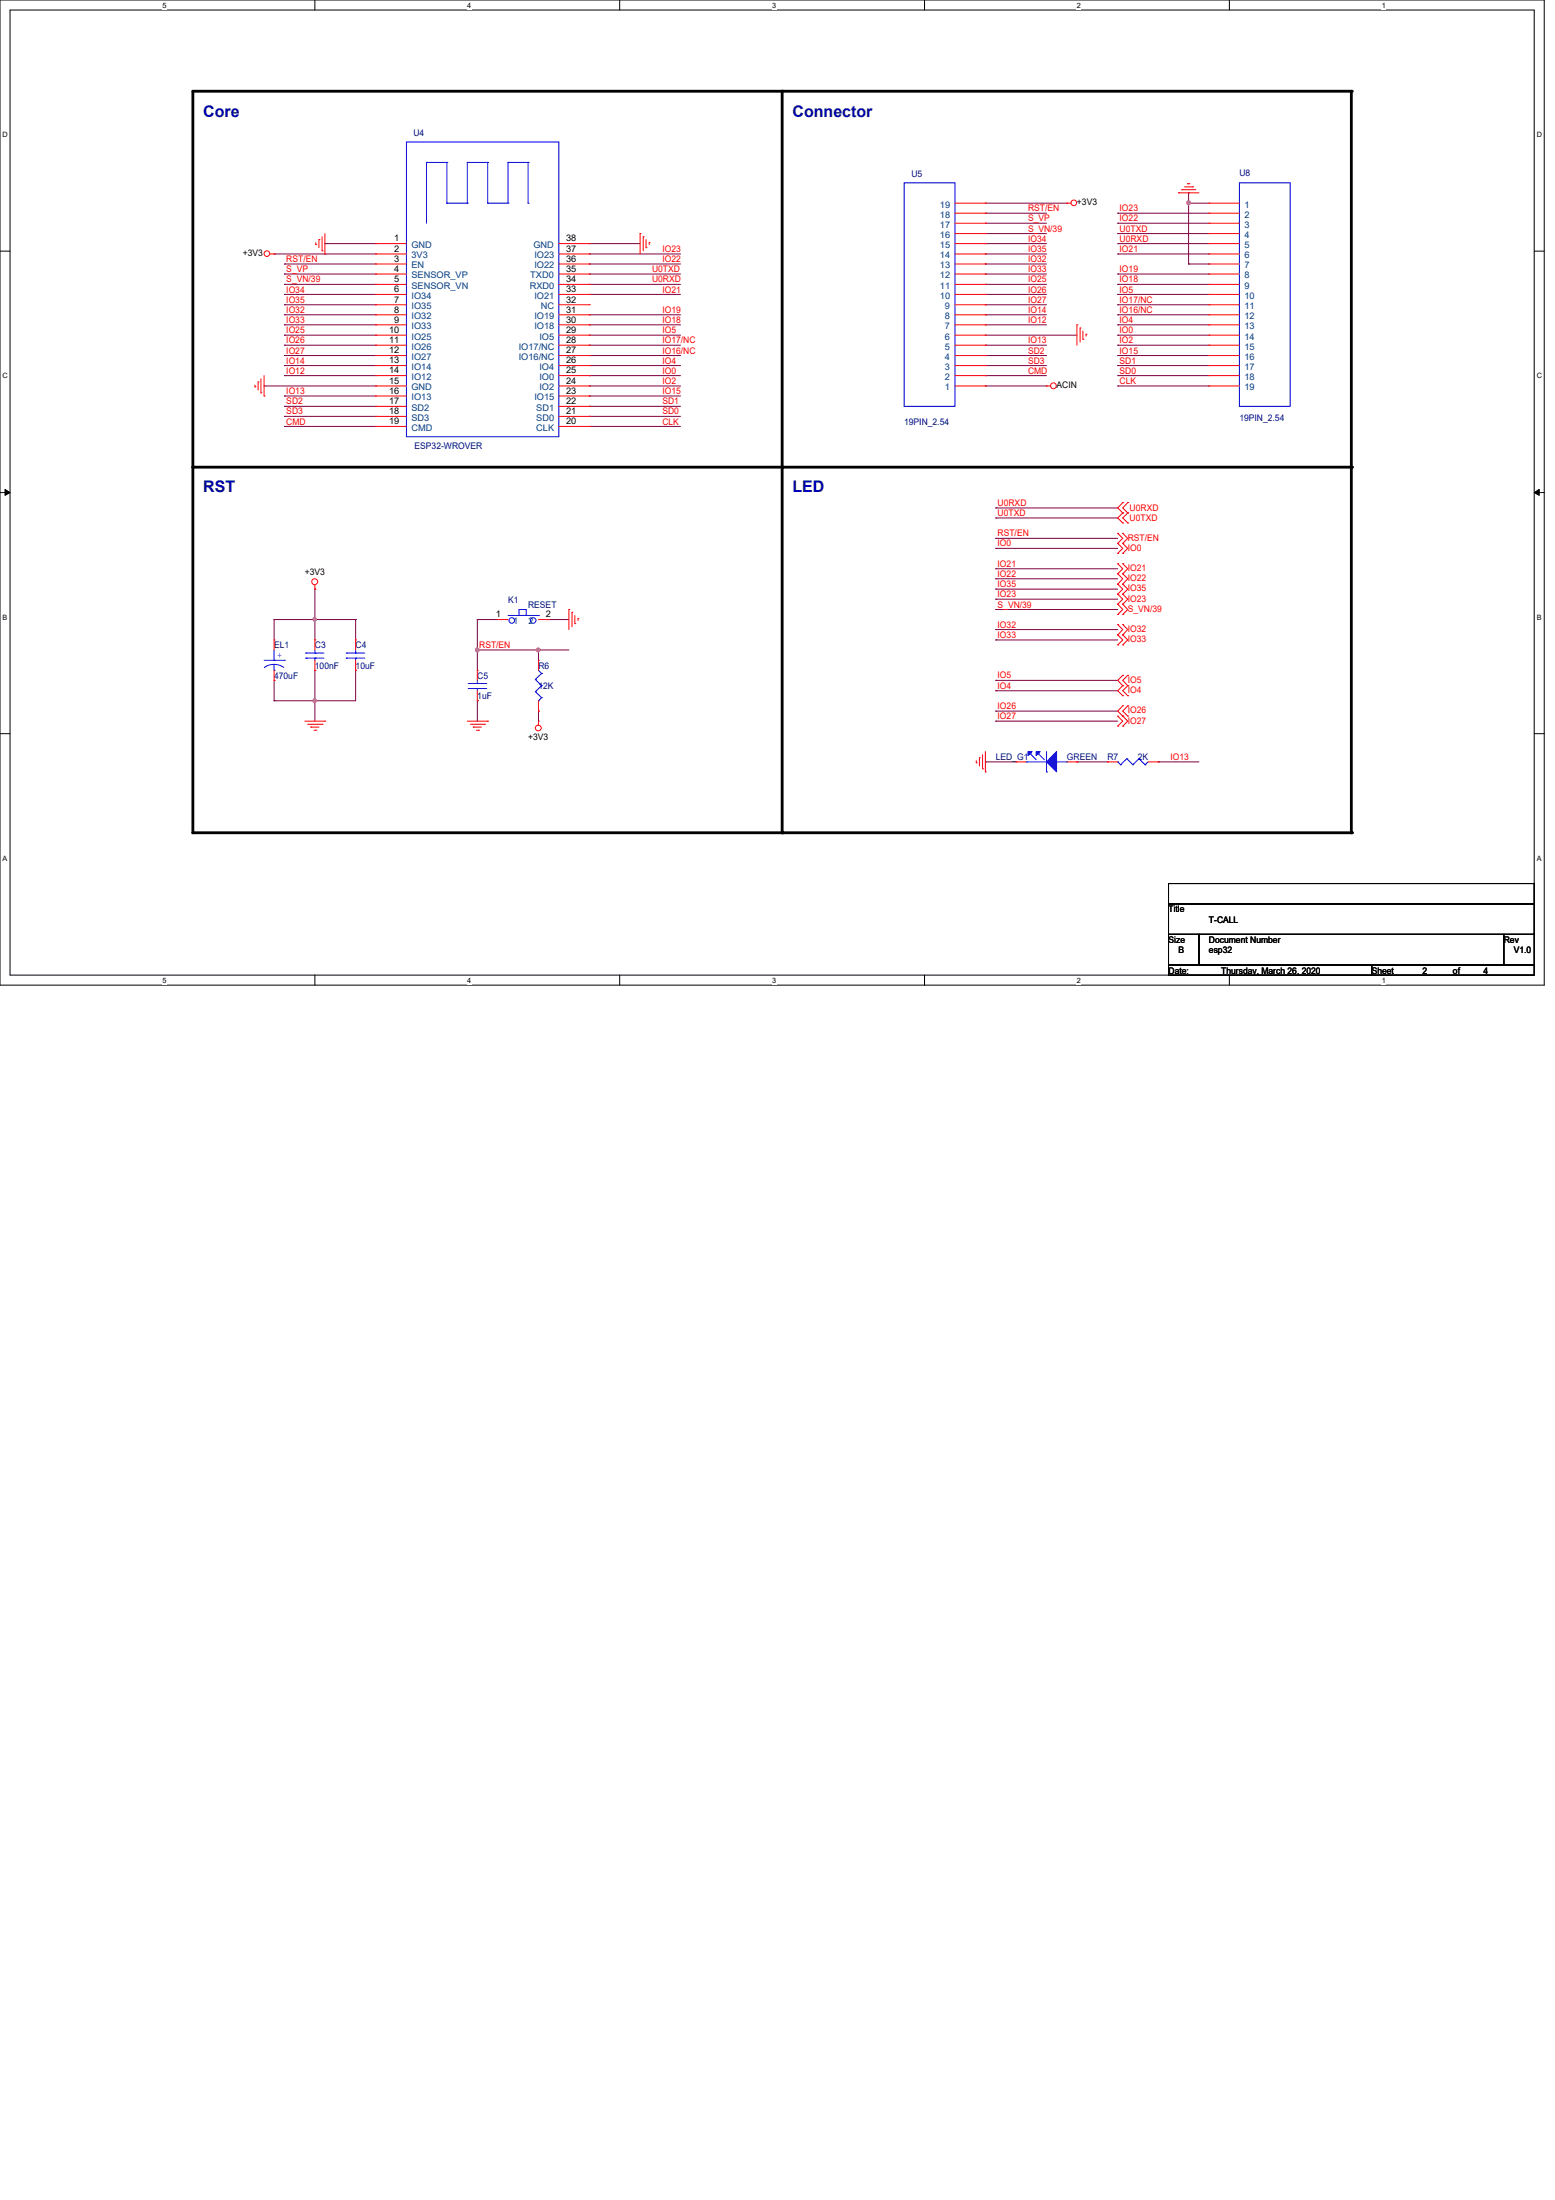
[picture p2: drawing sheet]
<svg xmlns="http://www.w3.org/2000/svg" width="210mm" height="297mm" viewBox="0 0 210 297" stroke-linecap="round" stroke-linejoin="round" font-family="sans-serif">
<path d="M0 0h208.4v133h-208.4zM1.4 1.4h205.7v130.3h-205.7z" fill="none" stroke="#000" stroke-width=".13"/>
<g fill="#fff">
<path d="M21.9 .1h.6v1.1h-.6z"/>
<path d="M21.9 131.8h.6v1.1h-.6z"/>
</g>
<path d="M42.5 0v1.4M42.5 131.7v1.3" fill="none" stroke="#000" stroke-width=".13"/>
<g fill="#fff">
<path d="M63.1 .1h.5v1.1h-.5z"/>
<path d="M63.1 131.8h.5v1.1h-.5z"/>
</g>
<path d="M83.7 0v1.4M83.7 131.7v1.3" fill="none" stroke="#000" stroke-width=".13"/>
<g fill="#fff">
<path d="M104.2 .1h.6v1.1h-.6z"/>
<path d="M104.2 131.8h.6v1.1h-.6z"/>
</g>
<path d="M124.8 0v1.4M124.8 131.7v1.3" fill="none" stroke="#000" stroke-width=".13"/>
<g fill="#fff">
<path d="M145.4 .1h.5v1.1h-.5z"/>
<path d="M145.4 131.8h.5v1.1h-.5z"/>
</g>
<path d="M165.9 0v1.4M165.9 131.7v1.3" fill="none" stroke="#000" stroke-width=".13"/>
<g fill="#fff">
<path d="M186.5 .1h.6v1.1h-.6z"/>
<path d="M186.5 131.8h.6v1.1h-.6z"/>
<path d="M.3 17.6h.8v1.1h-.8z"/>
<path d="M207.4 17.6h.8v1.1h-.8z"/>
<path d="M.3 50.2h.8v1.1h-.8z"/>
<path d="M207.4 50.2h.8v1.1h-.8z"/>
</g>
<path d="M0 33.9h1.4M207.1 33.9h1.3" fill="none" stroke="#000" stroke-width=".13"/>
<g fill="#fff">
<path d="M.3 82.8h.7v1.1h-.7z"/>
<path d="M207.4 82.8h.7v1.1h-.7z"/>
</g>
<path d="M0 66.5h1.4M.7 66.1l.7 .4-.7 .4zM207.1 66.5l.7-.4v.8zM207.1 66.5h1.3" fill="none" stroke="#000" stroke-width=".13"/>
<path d="M.7 66.1l.7 .4-.7 .4zM207.1 66.5l.7-.4v.8z" fill="#000"/>
<g fill="#fff">
<path d="M.3 115.3h.7v1.1h-.7z"/>
<path d="M207.4 115.3h.7v1.1h-.7z"/>
</g>
<path d="M0 99.1h1.4M207.1 99.1h1.3" fill="none" stroke="#000" stroke-width=".13"/>
<path d="M26 12.3h156.4v100.1h-156.4zM105.6 12.3v100.1M26 63.1h156.4" fill="none" stroke="#000" stroke-width=".38"/>
<g fill="#000">
<circle cx="105.6" cy="12.3" r=".19"/>
<circle cx="182.4" cy="12.3" r=".19"/>
<circle cx="26" cy="63.1" r=".19"/>
<circle cx="105.6" cy="63.1" r=".19"/>
<circle cx="182.4" cy="63.1" r=".19"/>
<circle cx="26" cy="112.4" r=".19"/>
<circle cx="105.6" cy="112.4" r=".19"/>
<circle cx="182.4" cy="112.4" r=".19"/>
</g>
<g fill="none" stroke="#7f003f" stroke-width=".13">
<path d="M150.9 39.8h.1M150.9 38.4h.1M150.9 39.8h12.3M150.9 38.4h12.3M160.4 27.4h.1M160.4 27.4v8.2M134.4 69.9h.1M134.4 68.6h.1M134.4 74h.1M134.4 72.7h.1M134.4 69.9h16.5M134.4 68.6h16.5"/>
<path d="M134.4 74h16.5M134.4 72.7h16.5M133 102.9h.1M133 102.9h4.2M145.4 102.9h.1M145.4 102.9h4.1M156.3 102.9h.1M156.3 102.9h5.5"/>
</g>
<circle cx="160.4" cy="27.4" r=".26" fill="#f0f"/>
<circle cx="160.4" cy="27.4" r=".26" fill="none" stroke="#f0f" stroke-width=".13"/>
<g fill="none" stroke="#7f003f" stroke-width=".13">
<path d="M37 34.3h.1M37 34.3h13.7M38.4 35.6h.1M38.4 37h.1M38.4 38.4h.1M38.4 39.8h.1M38.4 39.8h12.3M38.4 35.6h12.3M38.4 37h12.3M38.4 38.4h12.3M43.9 32.9h.1M43.9 32.9h6.8"/>
<path d="M79.5 32.9h.1M79.5 39.8h.1M79.5 37h.1M79.5 38.4h.1M79.5 34.3h.1M79.5 35.6h.1M79.5 32.9h6.9M79.5 39.8h12.4M79.5 35.6h12.4M79.5 34.3h12.4M79.5 37h12.4M79.5 38.4h12.4"/>
<path d="M150.9 32.9h.1M150.9 31.5h.1M150.9 28.8h.1M150.9 34.3h.1M150.9 30.1h.1M150.9 37h.1M150.9 32.9h12.3M150.9 31.5h12.3M150.9 34.3h12.3M150.9 37h12.3M150.9 28.8h12.3M150.9 30.1h12.3"/>
<path d="M160.4 27.4h.1M160.4 35.6h.1M160.4 27.4h2.8M160.4 35.6h2.8M35.6 52.1h.1M35.6 52.1h15.1M38.4 48h.1M38.4 46.6h.1M38.4 45.3h.1M38.4 53.5h.1M38.4 50.7h.1M38.4 49.4h.1"/>
<path d="M38.4 43.9h.1M38.4 41.1h.1M38.4 42.5h.1M38.4 54.9h.1M38.4 56.2h.1M38.4 57.6h.1M38.4 50.7h12.3M38.4 48h12.3M38.4 46.6h12.3M38.4 45.3h12.3M38.4 42.5h12.3M38.4 43.9h12.3"/>
<path d="M38.4 49.4h12.3M38.4 53.5h12.3M38.4 41.1h12.3M38.4 54.9h12.3M38.4 56.2h12.3M38.4 57.6h12.3M79.5 50.7h.1M79.5 42.5h.1M79.5 43.9h.1M79.5 45.3h.1M79.5 52.1h.1M79.5 49.4h.1"/>
<path d="M79.5 53.5h.1M79.5 54.9h.1M79.5 56.2h.1M79.5 57.6h.1M79.5 46.6h.1M79.5 48h.1M79.5 50.7h12.4M79.5 52.1h12.4M79.5 48h12.4M79.5 46.6h12.4M79.5 45.3h12.4M79.5 42.5h12.4"/>
<path d="M79.5 43.9h12.4M79.5 49.4h12.4M79.5 53.5h12.4M79.5 54.9h12.4M79.5 56.2h12.4M79.5 57.6h12.4M150.9 46.6h.1M150.9 48h.1M150.9 43.9h.1M150.9 45.3h.1M150.9 52.1h.1M150.9 50.7h.1"/>
<path d="M150.9 49.4h.1M150.9 41.1h.1M150.9 42.5h.1M150.9 50.7h12.3M150.9 52.1h12.3M150.9 48h12.3M150.9 46.6h12.3M150.9 45.3h12.3M150.9 42.5h12.3M150.9 43.9h12.3M150.9 49.4h12.3M150.9 41.1h12.3"/>
<path d="M42.5 90.5h.1M42.5 94.6h.1M42.5 83.7h.1M42.5 83.7v2.7M42.5 90.5v4.1M48 90.5h.1M48 90.5v4.1h-5.5"/>
</g>
<path d="M42.3 83.5h.3l.1 .1-.1 .2-.1 .1-.2-.1z" fill-rule="evenodd" fill="#f0f"/>
<path d="M42.3 83.5h.3l.1 .1-.1 .2-.1 .1-.2-.1z" fill="none" stroke="#f0f" stroke-width=".13"/>
<g fill="none" stroke="#7f003f" stroke-width=".13">
<path d="M133 30.1h.1M133 31.5h.1M133 39.8h.1M133 38.4h.1M133 37h.1M133 28.8h.1M133 32.9h.1M133 34.3h.1M133 35.6h.1M133 27.4h.1M133 30.1h8.3M133 31.5h8.3"/>
<path d="M133 39.8h8.3M133 38.4h8.3M133 37h8.3M133 28.8h8.3M133 32.9h8.3M133 34.3h8.3M133 35.6h8.3M133 27.4h11M133 42.5h.1M133 52.1h.1M133 41.1h.1M133 46.6h.1"/>
<path d="M133 45.3h.1M133 43.9h.1M133 48h.1M133 49.4h.1M133 50.7h.1M133 42.5h8.3M133 52.1h8.3M133 41.1h8.3M133 46.6h8.3M133 45.3h12.4M133 43.9h8.3M133 48h8.3"/>
<path d="M133 49.4h8.3M133 50.7h8.3M42.5 79.5h.1M42.5 79.5v4.2M134.4 78.1h.1M134.4 76.8h.1M134.4 79.5h.1M134.4 78.1h16.5M134.4 76.8h16.5M134.4 79.5h16.5M37 83.7h.1M37 94.6h.1"/>
<path d="M37 83.7h11M37 83.7v2.7M37 94.6h5.5M42.5 83.7h.1M48 83.7h.1M48 83.7v2.7M134.4 91.9h.1M134.4 93.3h.1M134.4 80.9h.1M134.4 82.3h.1M134.4 91.9h16.5M134.4 93.3h16.5"/>
<path d="M134.4 80.9h16.5M134.4 82.3h16.5"/>
</g>
<path d="M42.3 94.4h.2l.2 .1-.1 .3-.1 .1-.2-.1z" fill-rule="evenodd" fill="#f0f"/>
<path d="M42.3 94.4h.2l.2 .1-.1 .3-.1 .1-.2-.1z" fill="none" stroke="#f0f" stroke-width=".13"/>
<path d="M37 91.9h.1M37 91.9v2.7M42.5 94.6h.1M42.5 94.6v2.8M72.7 87.8h.1M72.7 87.8v1.4" fill="none" stroke="#7f003f" stroke-width=".13"/>
<circle cx="72.6" cy="87.8" r=".26" fill="#f0f"/>
<circle cx="72.6" cy="87.8" r=".26" fill="none" stroke="#f0f" stroke-width=".13"/>
<path d="M64.4 83.7h.1M64.4 87.8h.1M64.4 94.6h.1M64.4 83.7v6.8M64.4 94.6v2.8M64.4 83.7h2.8M64.4 87.8h12.4M72.7 87.8h.1M74 83.7h.1M74 83.7h2.8" fill="none" stroke="#7f003f" stroke-width=".13"/>
<circle cx="64.4" cy="87.8" r=".26" fill="#f0f"/>
<circle cx="64.4" cy="87.8" r=".26" fill="none" stroke="#f0f" stroke-width=".13"/>
<path d="M160.4 26h.1M160.4 26v1.4M72.7 96h.1M72.7 96v1.4M134.4 97.4h.1M134.4 96h.1M134.4 85h.1M134.4 86.4h.1M134.4 97.4h16.5M134.4 96h16.5M134.4 85h16.5M134.4 86.4h16.5" fill="none" stroke="#7f003f" stroke-width=".13"/>
<g fill="none" stroke="#f00" stroke-width=".13">
<path d="M36.4 34.3h.6M37 34.3h.1M42.6 33h.1M42.6 32.8v.2M43.1 32.3h.1M43.1 32.3v1.1M43.5 33.9h.1M43.5 32v1.9M43.9 34.3h.1M43.9 31.5v2.8M86.4 31.5h.1M86.4 31.5v2.8"/>
<path d="M86.8 32h.1M86.8 32v1.9M87.2 33.4h.1M87.2 32.3v1.1M87.6 32.8h.1M87.6 32.8v.2M144 27.4h.1M144 27.4h.6M159.1 26h.1M159.1 26h2.7M159.5 25.6h.1M159.5 25.6h1.9"/>
<path d="M159.9 25.2h1.1M160.3 24.8h.1M160.3 24.8h.3M161 25.2h.1M34.4 52.2h.1M34.4 52v.2M34.8 51.6h.1M34.8 51.6v1.1M35.2 53h.1M35.2 51.1v1.9M35.6 53.5h.1M35.6 50.7v2.8"/>
<path d="M141.3 52.1h.1M141.3 52.1h.5M145.4 43.9h.1M145.4 43.9v2.7M145.8 44.3h.1M145.8 44.3v1.9M146.2 45.8h.1M146.2 44.7v1.1M146.6 45.1h.1M146.6 45.1v.3M42.5 79.5h.1M42.5 79v.5"/>
<path d="M150.9 74.7h.1M150.9 73.4h.1M150.9 72h.1M150.9 78.9h.1M150.9 77.5h.1M150.9 76.1h.1M150.9 73.4l.7 .6-.7 .7M150.9 72l.7 .7-.7 .7M150.9 77.5l.7 .6-.7 .8M150.9 76.1l.7 .7-.7 .7M150.9 78.9l.7 .6-.7 .7M151.6 67.9h.1"/>
<path d="M151.6 69.3h.1M151.6 70.6h.1M151.6 74.7h.1M151.6 73.4h.1M151.6 72h.1M151.6 78.9h.1M151.6 77.5h.1M151.6 76.1h.1M151.6 67.9l-.7 .7 .7 .7M151.6 69.3l-.7 .6 .7 .7M151.6 73.4l.6 .6-.6 .7M151.6 72l.6 .7-.6 .7"/>
<path d="M151.6 77.5l.6 .6-.6 .8M151.6 76.1l.6 .7-.6 .7M151.6 78.9l.6 .6-.6 .7M152.2 69.3h.1M152.2 67.9h.1M152.2 70.6h.1M152.2 67.9l-.6 .7 .6 .7M152.2 69.3l-.6 .6 .6 .7M41.1 97.4h2.8M41.5 97.8h2M42 98.2h.1M42 98.2h1.1"/>
<path d="M42.4 98.6h.2M42.6 98.6h.1M43.5 97.8h.1M43.9 97.4h.1M63.1 97.4h2.7M63.5 97.8h1.9M63.9 98.2h.1M63.9 98.2h1.1M64.3 98.6h.3M64.6 98.6h.1M65.4 97.8h.1M65.8 97.4h.1"/>
<path d="M72.7 97.4h.1M72.7 97.4v.5M76.8 82.3h.1M76.8 82.3v2.7M77.2 82.7h.1M77.2 82.7v1.9M77.6 84.2h.1M77.6 83.1v1.1M78 83.5h.1M78 83.5v.3M150.9 80.2h.1M150.9 81.6h.1"/>
<path d="M150.9 83h.1M150.9 98h.1M150.9 96.7h.1M150.9 85.7h.1M150.9 84.3h.1M150.9 87.1h.1M150.9 80.2l.7 .7-.7 .7M150.9 81.6l.7 .7-.7 .7M150.9 96.7l.7 .7-.7 .6M150.9 84.3l.7 .7-.7 .7M150.9 85.7l.7 .7-.7 .7M151.6 80.2h.1"/>
<path d="M151.6 81.6h.1M151.6 83h.1M151.6 98h.1M151.6 96.7h.1M151.6 92.6h.1M151.6 93.9h.1M151.6 91.2h.1M151.6 95.3h.1M151.6 85.7h.1M151.6 84.3h.1M151.6 87.1h.1M151.6 80.2l.6 .7-.6 .7"/>
<path d="M151.6 81.6l.6 .7-.6 .7M151.6 95.3l-.7 .7 1.3 1.4-.6 .6M151.6 92.6l-.7 .7 .7 .6M151.6 91.2l-.7 .7 .7 .7M151.6 84.3l.6 .7-.6 .7M151.6 85.7l.6 .7-.6 .7M152.2 93.9h.1M152.2 92.6h.1M152.2 91.2h.1M152.2 96.7h.1M152.2 95.3h.1M152.2 92.6l-.6 .7 .6 .6"/>
<path d="M152.2 91.2l-.6 .7 .6 .7M152.2 95.3l-.6 .7 .6 .7M131.8 103h.1M131.8 102.7v.3M132.2 102.3h.1M132.2 102.3v1.1M132.6 103.8h.1M132.6 101.9v1.9M133 104.2h.1M133 101.5v2.7"/>
<circle cx="36" cy="34.2" r=".38"/>
<circle cx="145" cy="27.4" r=".38"/>
<circle cx="142.2" cy="52.1" r=".39"/>
<circle cx="42.5" cy="78.5" r=".4"/>
<circle cx="72.7" cy="98.3" r=".39"/>
</g>
<path d="M157.7 119.3h49.4v2.7h-49.4zM157.7 122h49.4v4.2h-49.4zM157.7 126.2h4.1v4.1h-4.1zM157.7 130.3h27.5v1.4h-27.5zM161.8 126.2h41.2v4.1h-41.2zM185.2 130.3h21.9v1.4h-21.9zM203 126.2h4.1v4.1h-4.1z" fill="none" stroke="#000" stroke-width=".13"/>
<path d="M142.6 101.5v2.7l-1.3-1.3z" fill="#00f"/>
<path d="M142.6 101.5v2.7l-1.3-1.3z" fill="none" stroke="#00f" stroke-width=".13"/>
<path d="M139.9 101.5h.5l-.5 .5z" fill="#00f"/>
<path d="M139.9 101.5h.5l-.5 .5z" fill="none" stroke="#00f" stroke-width=".13"/>
<path d="M138.8 101.5h.5l-.5 .5z" fill="#00f"/>
<g fill="none" stroke="#00f" stroke-width=".13">
<path d="M54.9 19.2h20.5v39.8h-20.5zM57.6 21.9h.1M57.6 21.9v8.2M57.6 21.9h2.7M60.3 21.9h.1M60.3 27.4h.1M60.3 21.9v5.5M60.3 27.4h2.8M63.1 27.4h.1M63.1 21.9h.1M63.1 21.9h2.7M63.1 21.9v5.5"/>
<path d="M65.8 21.9h.1M65.8 27.4h.1M65.8 27.4h2.8M65.8 21.9v5.5M68.6 27.4h.1M68.6 21.9h.1M68.6 21.9h2.7M68.6 21.9v5.5M71.3 21.9h.1M71.3 27.4h.1M71.3 21.9v5.5M122 24.7h6.9v30.2h-6.9z"/>
<path d="M167.3 24.7h6.9v30.2h-6.9zM35.6 89.2h2.8M37 90.5h.1M37 89.2h.1M37 89.7a2.12 2.12 0 0 1 1.3 .4M37 89.7a1.96 1.96 0 0 0-1.3 .4M37 87.8v1.4M37 89.7v.8M38.4 89.2h.1M41.3 88.2h.1M41.3 88.9h.1M41.3 88.2h2.4"/>
<path d="M41.3 88.9h2.4M42.5 88.9h.1M42.5 88.2h.1M42.5 87.8v.4M42.5 88.9v.3M46.7 88.2h.1M46.7 88.9h.1M46.7 88.2h2.5M46.7 88.9h2.5M48 88.9h.1M48 88.2h.1M48 87.8v.4"/>
<path d="M48 88.9v.3M63.2 92.3h.1M63.2 93h.1M63.2 92.3h2.5M63.2 93h2.5M64.4 93h.1M64.4 92.3h.1M64.4 91.9v.4M64.4 93v.3M68.6 83.1h4.1M70.1 82.3h.9v.8h-.9zM72.3 91.7h.1"/>
<path d="M72.3 93.4h.1M72.3 91.7l.8 .9M72.3 93.4l.8 .8M72.7 94.6h.1M72.7 83.1h.1M72.7 90.5l.4 .4M73.1 90.9h.1M73.1 92.6h.1M73.1 94.2h.1M73.1 90.9l-.8 .8M73.1 92.6l-.8 .8M73.1 94.2l-.4 .4"/>
<path d="M138.5 102.9h.1M138.5 102.9h2.8M138.8 101.5h.5l-.5 .5zM139.1 101.8h.1M139.1 101.8l.8 .8M140.2 101.8h.1M140.2 101.8l.8 .8M141.3 104.2h.1M141.3 101.5v2.7M142.6 102.9h1.4M144 102.9h.1M150.9 102.9h.1"/>
<path d="M150.9 102.9l.4 .4M151.3 103.3h.1M152.1 102.4h.1M152.1 102.4l.8 .9M152.1 102.4l-.8 .9M152.9 103.3h.1M153.8 102.4h.1M153.8 102.4l.8 .9M153.8 102.4l-.9 .9M154.6 103.3h.1M155 102.9l-.4 .4"/>
<circle cx="69.1" cy="83.8" r=".38"/>
<circle cx="72" cy="83.8" r=".38"/>
</g>
<g fill="none" stroke="#f00" stroke-width=".13">
<path d="M50.7 32.9h.1M50.7 34.3h.1M50.7 35.6h.1M50.7 37h.1M50.7 38.4h.1M50.7 39.8h.1M50.7 32.9h4.2M50.7 34.3h4.2M50.7 35.6h4.2M50.7 37h4.2M50.7 38.4h4.2M50.7 39.8h4.2"/>
<path d="M75.4 32.9h4.1M75.4 34.3h4.1M75.4 35.6h4.1M75.4 37h4.1M75.4 38.4h4.1M75.4 39.8h4.1M79.5 32.9h.1M79.5 34.3h.1M79.5 35.6h.1M79.5 37h.1M79.5 38.4h.1M79.5 39.8h.1"/>
<path d="M128.9 32.9h4.1M128.9 34.3h4.1M128.9 35.6h4.1M128.9 37h4.1M128.9 38.4h4.1M128.9 39.8h4.1M128.9 31.5h4.1M128.9 30.1h4.1M128.9 28.8h4.1M128.9 27.4h4.1M133 39.8h.1M133 38.4h.1"/>
<path d="M133 37h.1M133 35.6h.1M133 34.3h.1M133 32.9h.1M133 31.5h.1M133 30.1h.1M133 28.8h.1M133 27.4h.1M163.2 27.4h.1M163.2 28.8h.1M163.2 30.1h.1M163.2 31.5h.1"/>
<path d="M163.2 32.9h.1M163.2 34.3h.1M163.2 35.6h.1M163.2 37h.1M163.2 38.4h.1M163.2 39.8h.1M163.2 32.9h4.1M163.2 34.3h4.1M163.2 35.6h4.1M163.2 37h4.1M163.2 38.4h4.1M163.2 39.8h4.1"/>
<path d="M163.2 31.5h4.1M163.2 30.1h4.1M163.2 28.8h4.1M163.2 27.4h4.1M50.7 41.1h.1M50.7 42.5h.1M50.7 43.9h.1M50.7 45.3h.1M50.7 46.6h.1M50.7 48h.1M50.7 49.4h.1M50.7 50.7h.1"/>
<path d="M50.7 52.1h.1M50.7 53.5h.1M50.7 54.9h.1M50.7 56.2h.1M50.7 57.6h.1M50.7 41.1h4.2M50.7 42.5h4.2M50.7 43.9h4.2M50.7 45.3h4.2M50.7 46.6h4.2M50.7 48h4.2M50.7 49.4h4.2"/>
<path d="M50.7 50.7h4.2M50.7 52.1h4.2M50.7 53.5h4.2M50.7 54.9h4.2M50.7 56.2h4.2M50.7 57.6h4.2M75.4 41.1h4.1M75.4 42.5h4.1M75.4 43.9h4.1M75.4 45.3h4.1M75.4 46.6h4.1M75.4 48h4.1"/>
<path d="M75.4 49.4h4.1M75.4 50.7h4.1M75.4 52.1h4.1M75.4 53.5h4.1M75.4 54.9h4.1M75.4 56.2h4.1M75.4 57.6h4.1M79.5 41.1h.1M79.5 42.5h.1M79.5 43.9h.1M79.5 45.3h.1M79.5 46.6h.1"/>
<path d="M79.5 48h.1M79.5 49.4h.1M79.5 50.7h.1M79.5 52.1h.1M79.5 54.9h.1M79.5 56.2h.1M79.5 57.6h.1M79.5 53.5h.1M128.9 41.1h4.1M128.9 42.5h4.1M128.9 43.9h4.1M128.9 45.3h4.1"/>
<path d="M128.9 46.6h4.1M128.9 48h4.1M128.9 49.4h4.1M128.9 50.7h4.1M128.9 52.1h4.1M133 52.1h.1M133 50.7h.1M133 49.4h.1M133 48h.1M133 46.6h.1M133 45.3h.1M133 43.9h.1"/>
<path d="M133 42.5h.1M133 41.1h.1M163.2 41.1h.1M163.2 42.5h.1M163.2 43.9h.1M163.2 45.3h.1M163.2 46.6h.1M163.2 48h.1M163.2 49.4h.1M163.2 50.7h.1M163.2 52.1h.1M163.2 41.1h4.1"/>
<path d="M163.2 42.5h4.1M163.2 43.9h4.1M163.2 45.3h4.1M163.2 46.6h4.1M163.2 48h4.1M163.2 49.4h4.1M163.2 50.7h4.1M163.2 52.1h4.1M37 86.4h.1M37 91.9h.1M37 86.4v1.4M37 90.5v1.4"/>
<path d="M42.5 90.5h.1M42.5 86.4h.1M42.5 86.4v1.4M42.5 89.2v1.3M48 90.5h.1M48 86.4h.1M48 86.4v1.4M48 89.2v1.3M64.4 94.6h.1M64.4 90.5h.1M64.4 90.5v1.4M64.4 93.3v1.3"/>
<path d="M67.2 83.7h.1M67.2 83.7h1.4M72.7 89.2h.1M72.7 96h.1M72.7 89.2v1.3M72.7 94.6v1.4M72.7 83.7h1.3M74 83.7h.1M137.2 102.9h.1M137.2 102.9h1.3M144 102.9h1.4M145.4 102.9h.1"/>
<path d="M149.5 102.9h.1M149.5 102.9h1.4M155 102.9h1.3M156.3 102.9h.1"/>
</g>
<circle cx="160.4" cy="27.4" r=".26" fill="#f0f"/>
<circle cx="160.4" cy="27.4" r=".26" fill="none" stroke="#f0f" stroke-width=".13"/>
<path d="M42.3 83.5h.3l.1 .1-.1 .2-.1 .1-.2-.1z" fill-rule="evenodd" fill="#f0f"/>
<path d="M42.3 83.5h.3l.1 .1-.1 .2-.1 .1-.2-.1z" fill="none" stroke="#f0f" stroke-width=".13"/>
<path d="M42.3 94.4h.2l.2 .1-.1 .3-.1 .1-.2-.1z" fill-rule="evenodd" fill="#f0f"/>
<path d="M42.3 94.4h.2l.2 .1-.1 .3-.1 .1-.2-.1z" fill="none" stroke="#f0f" stroke-width=".13"/>
<circle cx="72.6" cy="87.8" r=".26" fill="#f0f"/>
<circle cx="72.6" cy="87.8" r=".26" fill="none" stroke="#f0f" stroke-width=".13"/>
<circle cx="64.4" cy="87.8" r=".26" fill="#f0f"/>
<circle cx="64.4" cy="87.8" r=".26" fill="none" stroke="#f0f" stroke-width=".13"/>
<g font-size="2.2" fill="#00007f">
<text x="27.4" y="15.7">Core</text>
<text x="107" y="15.7">Connector</text>
<text x="27.4" y="66.5">RST</text>
<text x="107" y="66.5">LED</text>
</g>
<g font-size="1.2" fill="#00007f">
<text x="55.8" y="18.4">U4</text>
<text x="123" y="23.9">U5</text>
<text x="167.3" y="23.7">U8</text>
<text x="122" y="57.4">19PIN_2.54</text>
<text x="167.3" y="56.8">19PIN_2.54</text>
<text x="56" y="60.7">ESP32-WROVER</text>
<text x="68.6" y="81.4">K1</text>
<text x="71.3" y="82">RESET</text>
<text x="37" y="87.5">EL1</text>
<text x="42.5" y="87.5">C3</text>
<text x="48" y="87.5">C4</text>
<text x="37" y="91.7">470uF</text>
<text x="42.5" y="90.3">100nF</text>
<text x="48" y="90.3">10uF</text>
<text x="64.4" y="91.7">C5</text>
<text x="64.4" y="94.4">1uF</text>
<text x="72.7" y="90.3">R6</text>
<text x="72.7" y="93">12K</text>
<text x="134.4" y="102.6">LED_G1</text>
<text x="144" y="102.6">GREEN</text>
<text x="149.5" y="102.6">R7</text>
<text x="153.6" y="102.6">2K</text>
</g>
<g font-size="1.2" fill="#003f7f">
<text x="126.9" y="29.4">18</text>
<text x="126.9" y="28">19</text>
<text x="168" y="28">1</text>
<text x="168" y="29.4">2</text>
<text x="55.5" y="33.5">GND</text>
<text x="55.5" y="34.9">3V3</text>
<text x="72" y="33.5">GND</text>
<text x="72.1" y="34.9">IO23</text>
<text x="126.9" y="34.9">14</text>
<text x="126.9" y="33.5">15</text>
<text x="126.9" y="32.1">16</text>
<text x="126.9" y="30.7">17</text>
<text x="168" y="30.7">3</text>
<text x="168" y="32.1">4</text>
<text x="168" y="33.5">5</text>
<text x="168" y="34.9">6</text>
<text x="55.5" y="36.2">EN</text>
<text x="55.5" y="37.6">SENSOR_VP</text>
<text x="55.5" y="39">SENSOR_VN</text>
<text x="55.5" y="40.3">IO34</text>
<text x="55.5" y="41.7">IO35</text>
<text x="71.5" y="39">RXD0</text>
<text x="71.6" y="37.6">TXD0</text>
<text x="72.1" y="36.2">IO22</text>
<text x="72.1" y="40.3">IO21</text>
<text x="73" y="41.7">NC</text>
<text x="126.9" y="40.3">10</text>
<text x="126.9" y="39">11</text>
<text x="126.9" y="37.6">12</text>
<text x="126.9" y="36.2">13</text>
<text x="127.6" y="41.7">9</text>
<text x="168" y="36.2">7</text>
<text x="168" y="37.6">8</text>
<text x="168" y="39">9</text>
<text x="168" y="40.3">10</text>
<text x="168" y="41.7">11</text>
<text x="55.5" y="43.1">IO32</text>
<text x="55.5" y="44.5">IO33</text>
<text x="55.5" y="45.8">IO25</text>
<text x="55.5" y="47.2">IO26</text>
<text x="70" y="47.2">IO17/NC</text>
<text x="72.1" y="43.1">IO19</text>
<text x="72.1" y="44.5">IO18</text>
<text x="72.8" y="45.8">IO5</text>
<text x="127.6" y="47.2">5</text>
<text x="127.6" y="45.8">6</text>
<text x="127.6" y="44.5">7</text>
<text x="127.6" y="43.1">8</text>
<text x="168" y="43.1">12</text>
<text x="168" y="44.5">13</text>
<text x="168" y="45.8">14</text>
<text x="168" y="47.2">15</text>
<text x="55.5" y="48.6">IO27</text>
<text x="55.5" y="50">IO14</text>
<text x="55.5" y="51.3">IO12</text>
<text x="55.5" y="52.7">GND</text>
<text x="70" y="48.6">IO16/NC</text>
<text x="72.8" y="50">IO4</text>
<text x="72.8" y="51.3">IO0</text>
<text x="72.8" y="52.7">IO2</text>
<text x="127.6" y="52.7">1</text>
<text x="127.6" y="51.3">2</text>
<text x="127.6" y="50">3</text>
<text x="127.6" y="48.6">4</text>
<text x="168" y="48.6">16</text>
<text x="168" y="50">17</text>
<text x="168" y="51.3">18</text>
<text x="168" y="52.7">19</text>
<text x="55.5" y="54.1">IO13</text>
<text x="55.5" y="55.5">SD2</text>
<text x="55.5" y="56.8">SD3</text>
<text x="55.5" y="58.2">CMD</text>
<text x="72.1" y="54.1">IO15</text>
<text x="72.4" y="55.5">SD1</text>
<text x="72.4" y="56.8">SD0</text>
<text x="72.4" y="58.2">CLK</text>
<text x="69.3" y="84.2">1</text>
<text x="71.3" y="84.2">2</text>
</g>
<g font-size="1.2" fill="#f00">
<text x="138.8" y="29.9">S_VP</text>
<text x="138.8" y="28.5">RST/EN</text>
<text x="151.1" y="28.5">IO23</text>
<text x="151.1" y="29.9">IO22</text>
<text x="38.7" y="35.4">RST/EN</text>
<text x="89.4" y="34">IO23</text>
<text x="89.4" y="35.4">IO22</text>
<text x="138.8" y="31.3">S_VN/39</text>
<text x="138.8" y="32.6">IO34</text>
<text x="138.8" y="34">IO35</text>
<text x="138.8" y="35.4">IO32</text>
<text x="151.1" y="32.6">U0RXD</text>
<text x="151.1" y="31.3">U0TXD</text>
<text x="151.1" y="34">IO21</text>
<text x="38.7" y="36.7">S_VP</text>
<text x="38.7" y="38.1">S_VN/39</text>
<text x="38.7" y="39.5">IO34</text>
<text x="38.7" y="40.9">IO35</text>
<text x="88" y="36.7">U0TXD</text>
<text x="88" y="38.1">U0RXD</text>
<text x="89.4" y="39.5">IO21</text>
<text x="138.8" y="40.9">IO27</text>
<text x="138.8" y="39.5">IO26</text>
<text x="138.8" y="38.1">IO25</text>
<text x="138.8" y="36.7">IO33</text>
<text x="151.1" y="39.5">IO5</text>
<text x="151.1" y="38.1">IO18</text>
<text x="151.1" y="36.7">IO19</text>
<text x="151.1" y="40.9">IO17/NC</text>
<text x="38.7" y="47.8">IO27</text>
<text x="38.7" y="46.4">IO26</text>
<text x="38.7" y="45">IO25</text>
<text x="38.7" y="43.6">IO33</text>
<text x="38.7" y="42.2">IO32</text>
<text x="89.4" y="42.2">IO19</text>
<text x="89.4" y="43.6">IO18</text>
<text x="89.4" y="45">IO5</text>
<text x="89.4" y="46.4">IO17/NC</text>
<text x="89.4" y="47.8">IO16/NC</text>
<text x="138.8" y="42.2">IO14</text>
<text x="138.8" y="46.4">IO13</text>
<text x="138.8" y="43.6">IO12</text>
<text x="138.8" y="47.8">SD2</text>
<text x="151.1" y="46.4">IO2</text>
<text x="151.1" y="47.8">IO15</text>
<text x="151.1" y="43.6">IO4</text>
<text x="151.1" y="45">IO0</text>
<text x="151.1" y="42.2">IO16/NC</text>
<text x="38.7" y="53.2">IO13</text>
<text x="38.7" y="50.5">IO12</text>
<text x="38.7" y="49.1">IO14</text>
<text x="89.4" y="50.5">IO0</text>
<text x="89.4" y="51.9">IO2</text>
<text x="89.4" y="49.1">IO4</text>
<text x="89.4" y="53.2">IO15</text>
<text x="138.8" y="49.1">SD3</text>
<text x="138.8" y="50.5">CMD</text>
<text x="151.1" y="51.9">CLK</text>
<text x="151.1" y="50.5">SD0</text>
<text x="151.1" y="49.1">SD1</text>
<text x="38.7" y="54.6">SD2</text>
<text x="38.7" y="56">SD3</text>
<text x="38.7" y="57.3">CMD</text>
<text x="89.4" y="54.6">SD1</text>
<text x="89.4" y="56">SD0</text>
<text x="89.4" y="57.3">CLK</text>
<text x="134.7" y="69.7">U0TXD</text>
<text x="134.7" y="68.3">U0RXD</text>
<text x="152.5" y="69">U0RXD</text>
<text x="152.5" y="70.4">U0TXD</text>
<text x="134.7" y="73.8">IO0</text>
<text x="134.7" y="72.4">RST/EN</text>
<text x="134.7" y="77.9">IO22</text>
<text x="134.7" y="76.5">IO21</text>
<text x="152.2" y="74.4">IO0</text>
<text x="152.2" y="73">RST/EN</text>
<text x="152.2" y="77.1">IO21</text>
<text x="134.7" y="79.3">IO35</text>
<text x="134.7" y="80.6">IO23</text>
<text x="134.7" y="82">S_VN/39</text>
<text x="152.2" y="78.5">IO22</text>
<text x="152.2" y="79.8">IO35</text>
<text x="152.2" y="81.2">IO23</text>
<text x="152.2" y="82.6">S_VN/39</text>
<text x="64.7" y="87.5">RST/EN</text>
<text x="134.7" y="84.8">IO32</text>
<text x="134.7" y="86.1">IO33</text>
<text x="152.2" y="85.3">IO32</text>
<text x="152.2" y="86.7">IO33</text>
<text x="134.7" y="91.6">IO5</text>
<text x="134.7" y="93">IO4</text>
<text x="134.7" y="95.8">IO26</text>
<text x="152.2" y="93.6">IO4</text>
<text x="152.2" y="92.2">IO5</text>
<text x="134.7" y="97.1">IO27</text>
<text x="152.2" y="97.7">IO27</text>
<text x="152.2" y="96.3">IO26</text>
<text x="158" y="102.6">IO13</text>
</g>
<g font-size="1.2">
<text x="145.4" y="27.7">+3V3</text>
<text x="32.8" y="34.6">+3V3</text>
<text x="53.2" y="32.6">1</text>
<text x="53.2" y="34">2</text>
<text x="53.2" y="35.3">3</text>
<text x="76.4" y="32.6">38</text>
<text x="76.4" y="34">37</text>
<text x="76.4" y="35.3">36</text>
<text x="53.2" y="36.7">4</text>
<text x="53.2" y="38.1">5</text>
<text x="53.2" y="39.5">6</text>
<text x="53.2" y="40.9">7</text>
<text x="76.4" y="36.7">35</text>
<text x="76.4" y="38.1">34</text>
<text x="76.4" y="39.5">33</text>
<text x="76.4" y="40.9">32</text>
<text x="52.5" y="45">10</text>
<text x="52.5" y="46.3">11</text>
<text x="52.5" y="47.7">12</text>
<text x="53.2" y="42.2">8</text>
<text x="53.2" y="43.6">9</text>
<text x="76.4" y="42.2">31</text>
<text x="76.4" y="43.6">30</text>
<text x="76.4" y="45">29</text>
<text x="76.4" y="46.3">28</text>
<text x="76.4" y="47.7">27</text>
<text x="52.5" y="49.1">13</text>
<text x="52.5" y="50.4">14</text>
<text x="52.5" y="51.8">15</text>
<text x="52.5" y="53.2">16</text>
<text x="76.4" y="49.1">26</text>
<text x="76.4" y="50.4">25</text>
<text x="76.4" y="51.8">24</text>
<text x="76.4" y="53.2">23</text>
<text x="142.6" y="52.4">ACIN</text>
<text x="52.5" y="54.6">17</text>
<text x="52.5" y="55.9">18</text>
<text x="52.5" y="57.3">19</text>
<text x="76.4" y="54.6">22</text>
<text x="76.4" y="55.9">21</text>
<text x="76.4" y="57.3">20</text>
<text x="41.1" y="77.7">+3V3</text>
<text x="66.9" y="83.4">1</text>
<text x="73.7" y="83.4">2</text>
<text x="71.3" y="99.9">+3V3</text>
<text x="157.7" y="123.2">Title</text>
<text x="163.2" y="124.6">T-CALL</text>
<text x="157.7" y="127.3">Size</text>
<text x="157.7" y="131.4">Date:</text>
<text x="159.1" y="128.7">B</text>
<text x="163.2" y="127.3">Document Number</text>
<text x="163.2" y="128.7">esp32</text>
<text x="164.8" y="131.4">Thursday, March 26, 2020</text>
<text x="185.2" y="131.4">Sheet</text>
<text x="192" y="131.4">2</text>
<text x="196.1" y="131.4">of</text>
<text x="200.2" y="131.4">4</text>
<text x="203" y="127.3">Rev</text>
<text x="204.3" y="128.7">V1.0</text>
</g>
<text font-size="1.2" fill="#00f" x="37.4" y="88.9">+</text>
<g font-size="1">
<text x="21.9" y="1">5</text>
<text x="63.1" y="1">4</text>
<text x="104.2" y="1">3</text>
<text x="145.4" y="1">2</text>
<text x="186.5" y="1">1</text>
<text x=".3" y="18.5">D</text>
<text x="207.4" y="18.5">D</text>
<text x=".3" y="51.1">C</text>
<text x="207.4" y="51.1">C</text>
<text x=".3" y="83.7">B</text>
<text x="207.4" y="83.7">B</text>
<text x=".3" y="116.2">A</text>
<text x="207.4" y="116.2">A</text>
<text x="21.9" y="132.7">5</text>
<text x="63.1" y="132.7">4</text>
<text x="104.2" y="132.7">3</text>
<text x="145.4" y="132.7">2</text>
<text x="186.5" y="132.7">1</text>
</g>
</svg>
